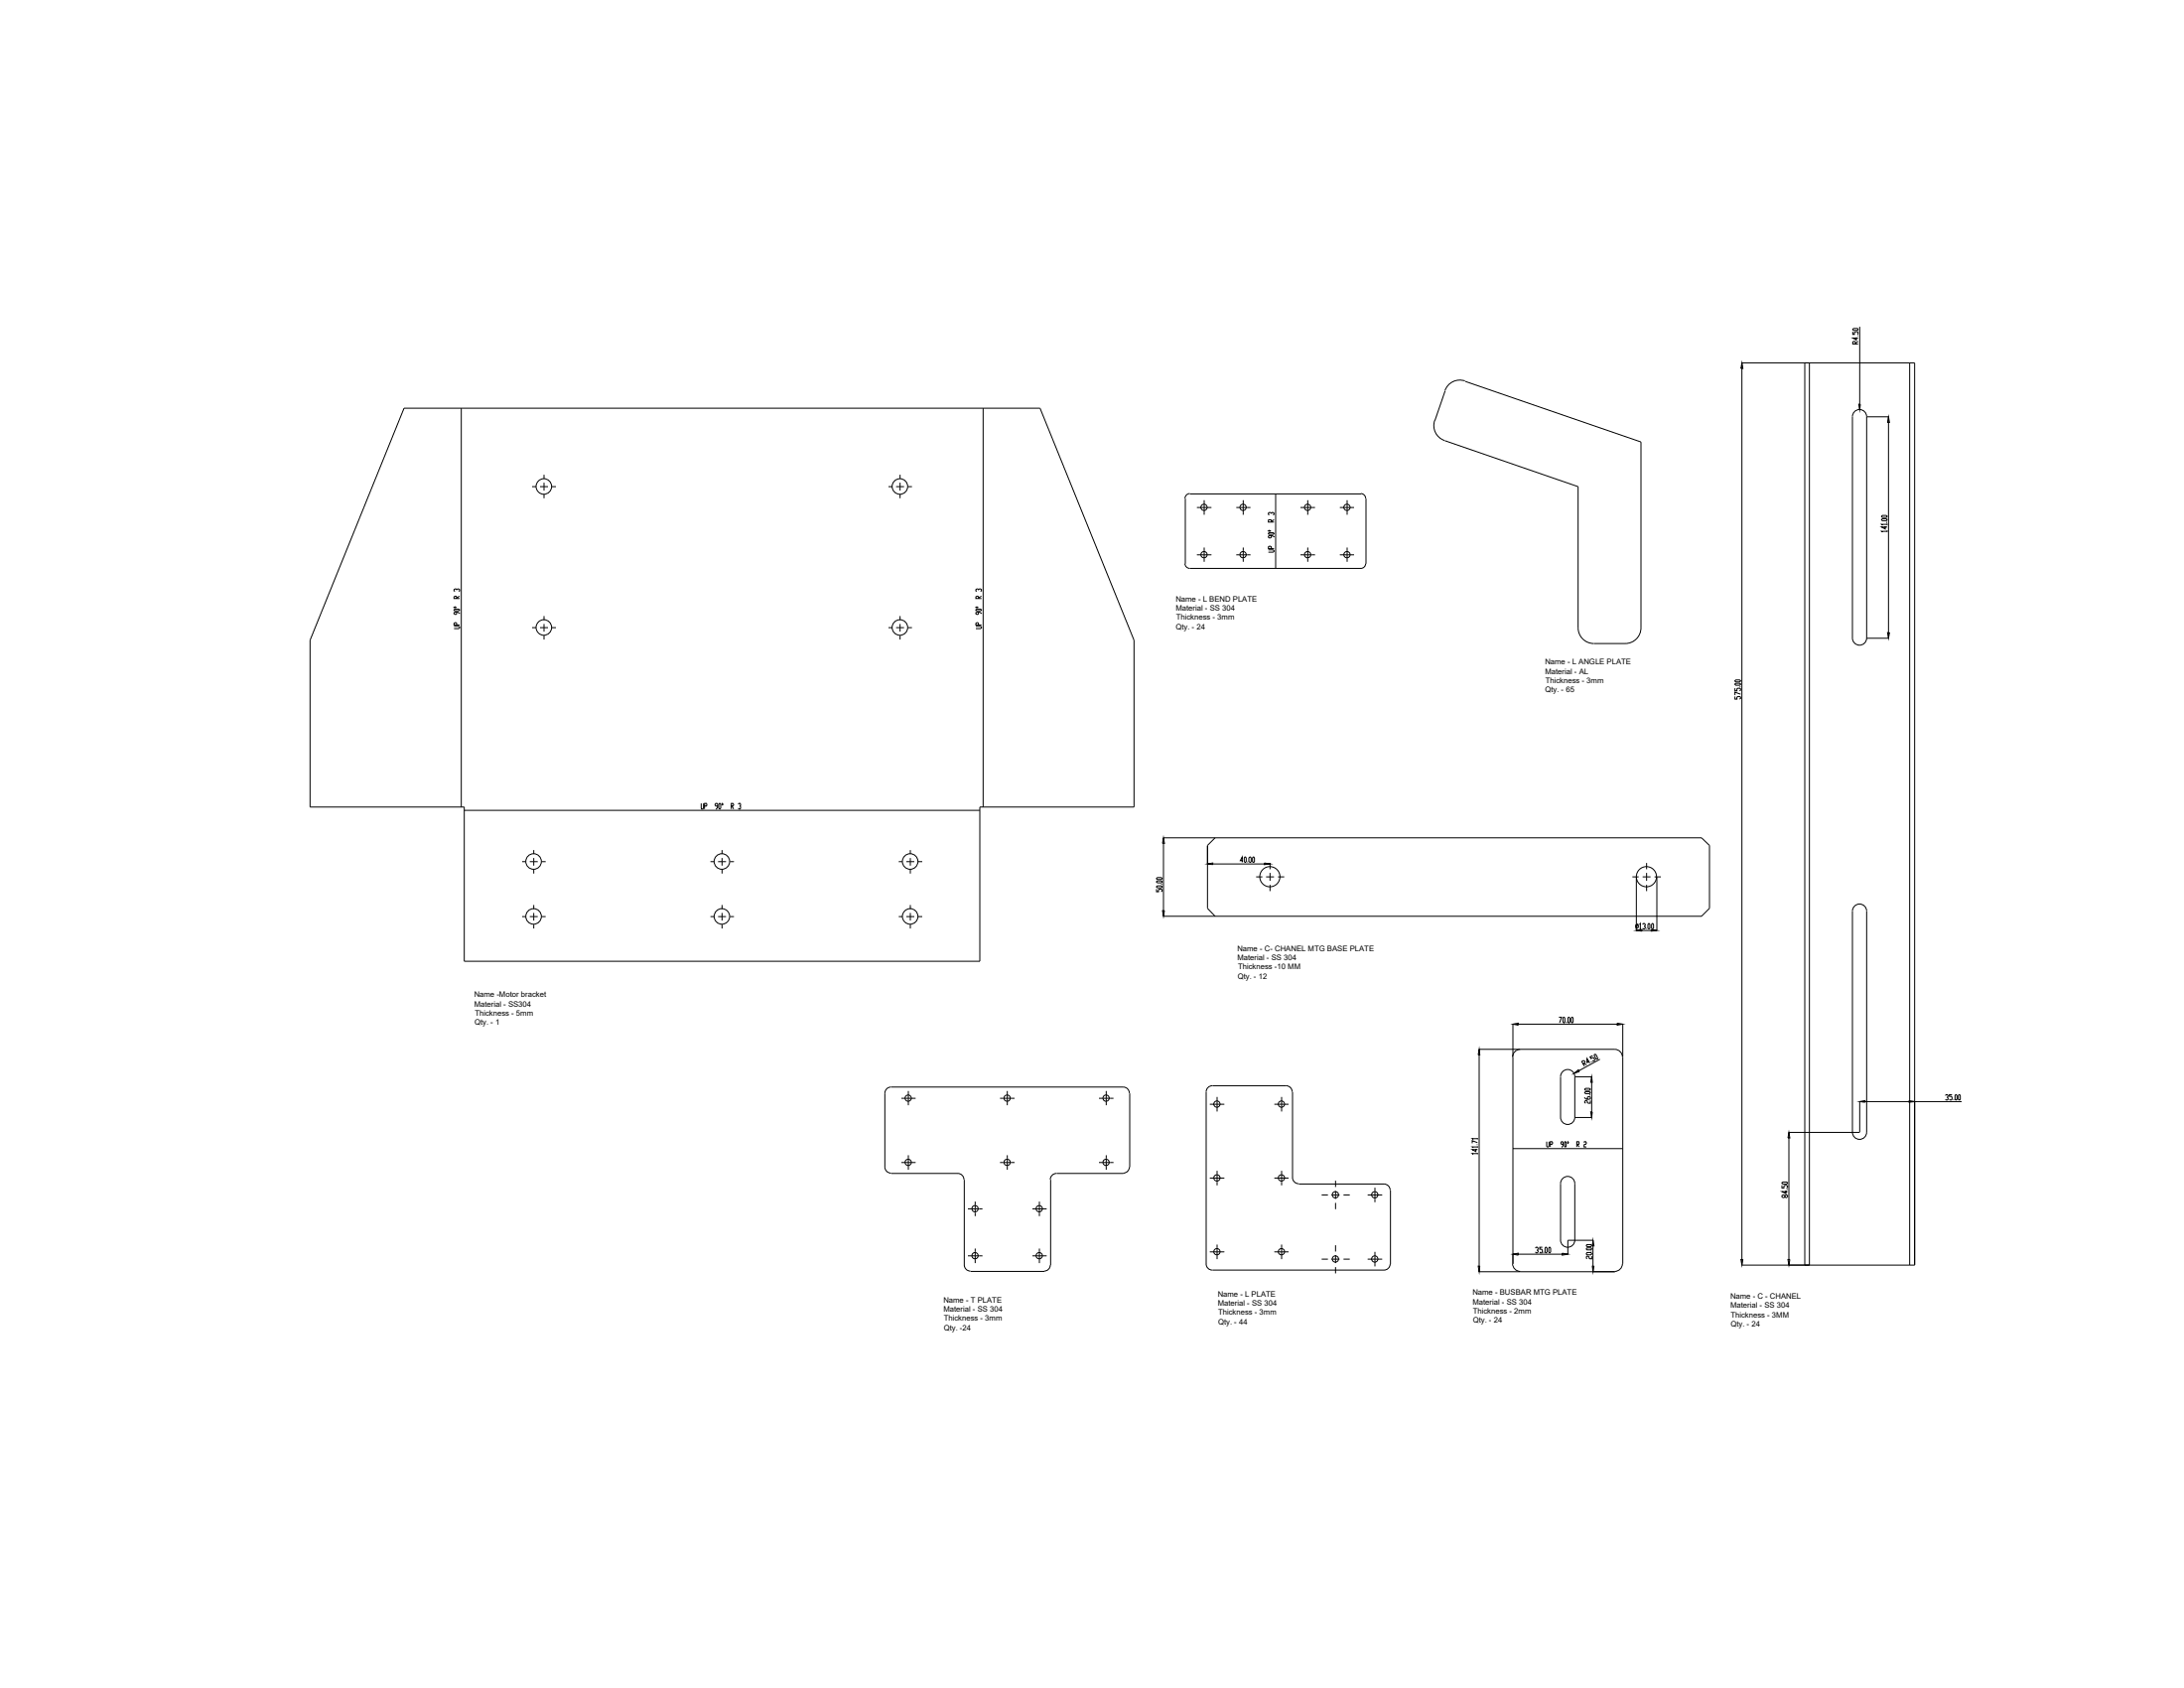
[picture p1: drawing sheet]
<svg xmlns="http://www.w3.org/2000/svg" width="279mm" height="216mm" viewBox="0 0 279 216" stroke-linecap="round" stroke-linejoin="round" font-family="sans-serif">
<!-- layer: 0 -->
<g fill="none" stroke="#000" stroke-width=".13">
<path d="M51.7 52.2h81.4l12 29.7v21.3h-19.8v19.8h-65.9v-19.8h-19.7v-21.3zM59 52.2v51M125.8 52.2v51M183.5 53.8a2.01 2.01 0 0 0 1.3 2.5M184.8 56.4l17.1 5.8v18.1M184.9 50l-1.3 3.8M187.4 48.7a2.01 2.01 0 0 0-2.5 1.3M187.5 48.8l22.4 7.7v23.8M222.8 46.4l.2 .7h-.3zM222.8 46.4v.7M230.9 46.4h14v115.4h-14zM231.5 46.4v115.4"/>
<path d="M237 53.3v28.3M237 53.3a.91 .91 0 0 1 .9-.9 .91 .91 0 0 1 .9 .9M237.8 51.7h.2l-.1 .7zM237.9 51.7v.7M238.8 53.3v28.3M241.6 53.3l.1 .7h-.2zM241.6 53.3v.7M244.3 46.4v115.4M58.1 78l.1-.1h.5l.1 .2h-.6zM58.1 77.7l.1-.1 .1 .1zM58.4 79.9l-.1-.3-.2 .1v.2h.7M58.4 78.3l-.1 .3-.2-.1v-.1l.1-.1h.3l.3 .2"/>
<path d="M58.4 76.6l-.1-.3h-.2v.3h.7M58.4 75.5l-.1-.2h-.1l-.1 .1v.2h.1M58.4 75.4l.1-.1 .3 .1v.2h-.1M58.8 76.3l-.4 .2M68.1 62.2h.5M69.1 62.2h1M69.6 60.7v.5M69.6 61.7v1.1M69.6 63.2v.5M69.6 78.8v.5M69.6 79.8v1M70.6 62.2h.5"/>
<path d="M113.7 62.2h.5M114.6 62.2h1.1M115.1 60.7v.5M115.1 61.7v1.1M115.1 63.2v.5M115.1 78.8v.5M115.1 79.8v1M116.2 62.2h.5M124.8 78l.2-.1h.4l.2 .2h-.6zM124.8 77.7l.2-.1 .1 .1zM125.2 79.9l-.1-.3-.3 .1v.2h.8M125.2 78.3l-.1 .3-.3-.1v-.1l.2-.1h.3l.3 .2"/>
<path d="M125.2 76.6l-.1-.3h-.3v.3h.8M125.2 75.5l-.1-.2h-.1l-.2 .1v.2h.2M125.2 75.4l.1-.1 .3 .1v.2h-.2M125.6 76.3l-.4 .2M151.6 72.1a.61 .61 0 0 0 .6 .6M151.6 63.8v8.3M152.2 63.1a.61 .61 0 0 0-.6 .6M152.2 72.7h21.9M152.2 63.2h21.9M153.1 71h1.9M153.1 64.9h1.9M154.1 64v1.8"/>
<path d="M154.1 70v1.9M158.2 71h1.8M158.2 64.9h1.8M159 64v1.8M159 70v1.9M162.3 70.3h.6l.1 .1v.1l-.1 .1h-.6M162.3 68.2l.1-.1h.5l.1 .2h-.6zM162.3 67.9l.1-.1 .1 .1zM162.6 70.2v-.3h-.1h-.2v.3h.7M162.6 68.5v.2l-.1 .1-.2-.1v-.1l.1-.1h.3l.3 .1v.1M162.6 66.8v-.3h-.3v.3h.7M162.6 65.7v-.1l-.2-.1-.1 .1v.2h.1"/>
<path d="M162.6 65.6l.1-.1 .3 .1v.2h-.1M163 66.5l-.4 .2M163.2 63.2v9.5M166.4 71h1.8M166.4 64.9h1.8M167.3 64v1.8M167.3 70v1.9M171.4 71h1.8M171.4 64.9h1.8M172.3 64v1.8M172.3 70v1.9M174.1 63.1a.61 .61 0 0 1 .6 .6"/>
<path d="M174.7 72.1a.61 .61 0 0 1-.6 .6M174.8 63.8v8.3M58.1 80.1h.6l.1 .1v.1l-.1 .1h-.6M68.1 80.3h.5M69.1 80.3h1M69.6 81.3v.5M70.6 80.3h.5M113.7 80.3h.5M114.6 80.3h1.1M115.1 81.3v.5M116.2 80.3h.5M124.8 80.1h.6l.2 .1v.1l-.2 .1h-.6"/>
<path d="M201.9 80.3a2.01 2.01 0 0 0 2 2M209.9 80.3a2.01 2.01 0 0 1-2 2h-4M237 81.6a.91 .91 0 0 0 .9 .9 .91 .91 0 0 0 .9-.9M241.5 80.9h.2l-.1 .7zM241.6 80.9v.7M59.4 103.6h65.9M66.8 110.2h.5M66.8 117.2h.5M67.8 110.2h1M67.8 117.2h1M68.3 108.7v.5M68.3 109.7v1"/>
<path d="M68.3 111.2v.5M68.3 115.8v.5M68.3 116.8v.9M68.3 118.3v.5M69.3 110.2h.5M69.3 117.2h.5M89.7 102.8v.7h.2l.1-.2v-.5M90.1 103.1h.3v-.3h-.3v.7M90.9 110.2h.5M90.9 117.2h.5M91.8 103.1h-.2l-.1-.1 .1-.2h.1l.1 .1v.3l-.2 .3M91.9 110.2h1"/>
<path d="M91.9 117.2h1M92 102.8l.2 .1v.4l-.1 .2-.2-.2v-.4zM92.4 108.7v.5M92.4 109.7v1M92.4 111.2v.5M92.4 115.8v.5M92.4 116.8v.9M92.4 118.3v.5M92.4 102.8l.1 .1-.1 .1-.1-.1zM93.4 110.2h.5M93.4 117.2h.5M93.6 103.1h.2l.1-.1-.1-.2h-.2v.7"/>
<path d="M93.6 103.1l.3 .4M94.4 102.9l.1-.1h.2v.2l-.1 .1M94.7 103.1v.4h-.2l-.1-.2M115 110.2h.4M115 117.2h.4M116 110.2h1M116 117.2h1M116.5 108.7v.5M116.5 109.7v1M116.5 111.2v.5M116.5 115.8v.5M116.5 116.8v.9"/>
<path d="M116.5 118.3v.5M117.5 110.2h.5M117.5 117.2h.5M148.7 116.5h.3l-.2 .7zM148.8 107.2l.2 .7h-.3zM148.8 107.2v.7M148.8 116.5v.7M154.5 110.5l.7-.1v.2zM154.5 108.1l.9-.9h62.3l1 .9v8.1l-1 1h-62.3l-.9-1zM154.5 110.5h.7M161.8 110.4l.7 .1-.7 .1zM161.8 110.5h.7"/>
<path d="M209.3 119l.8-.1v.2zM209.3 119h.8M211.2 118.9l.8 .1-.8 .1zM211.2 119h.8M237 116.6v28.2M237 116.5a.91 .91 0 0 1 .9-.9 .91 .91 0 0 1 .9 .9M238.8 116.6v28.2M114 139a.78 .78 0 0 0-.8 .8v9.5M114 139h29.7M116.2 139.5v1.9M128.9 139.5v1.9M141.5 139.5v1.9"/>
<path d="M143.7 139a.78 .78 0 0 1 .8 .8M144.5 139.8v9.5M154.3 139.7v22a.78 .78 0 0 0 .8 .7h22a.78 .78 0 0 0 .7-.7M164.5 138.9a.78 .78 0 0 1 .8 .8M164.5 138.9h-9.4a.78 .78 0 0 0-.8 .8M165.4 139.7v10.9a.78 .78 0 0 0 .7 .8M189.2 134.2l.1 .7h-.2zM189.2 134.2v.7M193.5 131l.7-.1v.2zM193.5 135.2v26.4M193.5 131h.7M194.5 134.2a.99 .99 0 0 0-1 1"/>
<path d="M194.5 134.2h12.1M199.6 137.7a.91 .91 0 0 1 1-.9 .91 .91 0 0 1 .9 .9M199.6 137.7v5.2M201.3 137.3l.6-.5 .2 .2zM201.5 137.7v5.2M202 137l-.7 .3M203.6 137.7l.1 .7h-.2zM203.6 137.7v.7M206.6 134.2a.99 .99 0 0 1 1 1M206.9 130.9l.7 .1-.7 .1zM206.9 131h.7M207.6 135.2v26.4"/>
<path d="M113.2 149.3a.78 .78 0 0 0 .8 .7M114 150.1h8.6M115.3 148.7h1.8M115.3 140.5h1.8M116.2 147.8v1.8M122.5 150.1a.78 .78 0 0 1 .8 .8M123.4 150.9v10.9a.78 .78 0 0 0 .7 .8M123.8 154.6h1.9M124.8 153.7v1.8M124.8 159.7v1.9M127.9 148.7h1.9M127.9 140.5h1.9"/>
<path d="M128.9 147.8v1.8M132.1 154.6h1.8M133 153.7v1.8M133 159.7v1.9M134.4 150.9v10.9M140.6 148.7h1.9M140.6 140.5h1.9M141.5 147.8v1.8M143.7 150.1h-8.6a.78 .78 0 0 0-.7 .8M144.5 149.3a.78 .78 0 0 1-.8 .7M154.8 150.7h1.8M154.8 141.2h1.8"/>
<path d="M155.7 140.3v1.9M155.7 149.7v1.9M155.7 159.2v1.9M163 150.7h1.8M163 141.2h1.8M164 140.3v1.9M164 149.7v1.9M164 159.2v1.9M166.2 151.4h10.9a.78 .78 0 0 1 .7 .8M175 152.8h1.8M175.9 151.9v1.9M177.9 152.2v9.5"/>
<path d="M193.5 146.9h14.1M199.6 142.9a.91 .91 0 0 0 1 .9 .91 .91 0 0 0 .9-.9M199.9 150.7a.91 .91 0 0 1 1-.2 .91 .91 0 0 1 .6 .9v7.2a.91 .91 0 0 1-.9 .9 .91 .91 0 0 1-1-.9v-7.2l.1-.4zM203.5 142.2h.2l-.1 .7zM203.6 142.2v.7M203.8 158.6l.1 .8h-.2zM203.8 158.6v.8M228.9 144.8l.1 .8h-.3zM228.9 144.8v.8M237 144.8a.91 .91 0 0 0 .9 .9 .91 .91 0 0 0 .9-.9M237.9 140.9l.7-.1v.2zM237.9 140.9h.7"/>
<path d="M244.2 140.8l.7 .1-.7 .1zM244.2 140.9h.7M123.8 160.6h1.9M124.2 162.6h9.4M132.1 160.6h1.8M134.4 161.8a.78 .78 0 0 1-.8 .8M154.8 160.1h1.8M163 160.1h1.8M175 161.1h1.8M175.9 160.1v1.9M189.1 161.9h.2l-.1 .8zM189.2 161.9v.8"/>
<path d="M193.5 161.6a.99 .99 0 0 0 1 1M193.5 160.4l.7-.1v.2zM193.5 160.4h.7M194.5 162.7h12.1M199.9 160.3l.7 .1-.7 .1zM199.9 160.4h.7M203.7 161.9h.2l-.1 .8zM203.8 161.9v.8M207.6 161.6a.99 .99 0 0 1-1 1M222.7 161.1h.3l-.2 .7zM222.8 161.1v.7M228.7 161.1h.3l-.1 .7z"/>
<path d="M228.9 161.1v.7"/>
<circle cx="69.6" cy="62.2" r=".99"/>
<circle cx="115.1" cy="62.2" r=".99"/>
<circle cx="154" cy="70.9" r=".4"/>
<circle cx="154" cy="64.9" r=".4"/>
<circle cx="159" cy="70.9" r=".4"/>
<circle cx="159" cy="64.9" r=".4"/>
<circle cx="167.3" cy="64.9" r=".4"/>
<circle cx="167.3" cy="70.9" r=".4"/>
<circle cx="172.3" cy="70.9" r=".4"/>
<circle cx="172.3" cy="64.9" r=".4"/>
<circle cx="69.6" cy="80.3" r=".99"/>
<circle cx="115.1" cy="80.3" r=".99"/>
<circle cx="68.3" cy="117.2" r=".99"/>
<circle cx="68.3" cy="110.2" r=".99"/>
<circle cx="92.4" cy="110.2" r=".99"/>
<circle cx="92.4" cy="117.2" r=".99"/>
<circle cx="116.4" cy="117.2" r=".99"/>
<circle cx="116.4" cy="110.2" r=".99"/>
<circle cx="162.5" cy="112.1" r="1.29"/>
<circle cx="210.6" cy="112.1" r="1.29"/>
<circle cx="116.2" cy="148.7" r=".4"/>
<circle cx="116.2" cy="140.5" r=".4"/>
<circle cx="124.7" cy="154.6" r=".4"/>
<circle cx="128.8" cy="140.5" r=".4"/>
<circle cx="128.8" cy="148.7" r=".4"/>
<circle cx="132.9" cy="154.6" r=".4"/>
<circle cx="141.5" cy="140.5" r=".4"/>
<circle cx="141.5" cy="148.7" r=".4"/>
<circle cx="155.7" cy="141.2" r=".4"/>
<circle cx="155.7" cy="150.7" r=".4"/>
<circle cx="163.9" cy="150.7" r=".4"/>
<circle cx="163.9" cy="141.2" r=".4"/>
<circle cx="170.8" cy="152.8" r=".4"/>
<circle cx="175.9" cy="152.8" r=".4"/>
<circle cx="124.7" cy="160.6" r=".4"/>
<circle cx="132.9" cy="160.6" r=".4"/>
<circle cx="155.7" cy="160.1" r=".4"/>
<circle cx="163.9" cy="160.1" r=".4"/>
<circle cx="170.8" cy="161" r=".4"/>
<circle cx="175.9" cy="161" r=".4"/>
</g>
<!-- layer: FORMAT -->
<g fill="none" stroke="#000" stroke-width=".13">
<path d="M222.8 46.4h8.7M222.8 47.1v114M237 42.4v.4h.2v-.3l.2-.1 .3 .1-.1 .3M237 42.1l.2-.1h.4l.1 .2-.1 .1h-.4zM237.4 44v-.3h-.2h-.2v.3h.7M237.5 43.2v.3l-.5-.3h.7M237.6 42.9h.1M237.7 43.7l-.3 .2M237.9 41.8v9.9M238.8 53.3h2.8M241.6 54v26.9M240.7 66.4h.1h.5l.1 .1-.1 .1h-.5z"/>
<path d="M240.7 66l.1-.1h.5l.1 .2-.1 .1h-.5zM241.2 67.3v.4l-.5-.3h.7M241.3 66.8h.1M241.4 68h-.7h.1M241.4 67.1h-.7l.1 .1M241.4 67v.2M241.4 67.8v.2M222 89.1v.3h.2v-.2l.1-.1 .4 .1v.1l-.2 .1M222 88v.4h.2v-.3l.1-.1 .4 .1v.2l-.2 .1M222 87.5l.1-.1h.4l.2 .2h-.2h-.4zM222 87.1l.1-.1h.4l.2 .1-.2 .1h-.4zM222.5 87.9h.2"/>
<path d="M222.7 88.8l-.7-.3v.4M238.8 81.6h2.8M148 113.7v.4h.2l.1-.4 .4 .1v.2l-.2 .1M148 113.4l.1-.1h.4l.2 .2-.2 .1h-.4zM148 112.7h.1h.4l.2 .1-.2 .1h-.4zM148 112.3l.1-.1h.4l.2 .2-.2 .1h-.4zM148.5 113.1h.2M148.8 107.2h6.6M148.8 117.2h6.6M148.8 107.9v8.6M154.5 108.2v2.3M155.2 110.5h6.6"/>
<path d="M159 110.1h-.3l.2-.5v.7M159.3 109.6l.1 .1v.5l-.1 .1-.1-.1v-.5zM159.6 110.2v.1M159.8 109.7l.1-.1 .2 .1v.5l-.1 .1-.2-.1zM160.3 109.6l.2 .1v.5l-.1 .1-.2-.1v-.5zM160.7 112.2h.8M162 112.2h1M162.5 110.4v.8M162.5 111.6v1.1M162.5 113.2v.8M163.5 112.2h.8M208.8 112.2h.8"/>
<path d="M209.3 118.3h.3l-.1 .4h-.2v-.1zM209.3 112.2v6.8M209.6 118.1l-.3 .7M209.8 118.3v-.2v.7M209.8 118.8h.1M210.1 119h1.1M210.1 118.3l.1-.2h.2l.1 .2-.2 .2M210.1 112.2h1.1M210.4 118.5l.1 .1-.1 .2-.3-.1M210.7 110.4v.8M210.7 111.6v1.1M210.7 113.2v.8"/>
<path d="M210.7 118.7v.1M210.9 118.1l.2 .2v.4l-.1 .1-.2-.1v-.4zM211.4 118.1l.1 .2v.4v.1l-.2-.1v-.4zM211.7 112.2h.8M212 112.2v6.8M189.2 134.2h5.3M189.2 134.9v27M193.5 131v4.2M194.2 131h12.7M199.4 130.1h.4l-.3 .7M200 130.1l.2 .1v.5l-.1 .1-.2-.1v-.5zM200.4 130.7v.1"/>
<path d="M200.7 130.1l.1 .1v.5l-.1 .1-.1-.1v-.5zM201.1 130.1l.2 .1v.5l-.1 .1-.2-.1v-.5zM201.5 137.7h2.1M202.5 136.1l.2-.2 .1-.1-.2-.1-.2 .1 .3 .6M202.6 136l.4 .2M202.7 139.7l.2-.1h.4l.2 .2-.2 .1h-.4zM202.7 139.3l.2-.1h.4l.2 .2-.2 .1h-.4zM203.3 135.7l-.3 .2v-.5l.4 .6M203.5 135.8l.1 .1M203.6 138.4v3.8M203.8 135l-.4 .2 .1 .2 .3-.1h.1l.1 .4h-.3M204 134.9h.2l.2 .5h-.2z"/>
<path d="M204.7 135.5l-2.7 1.5M207.6 131v4.2M169.1 152.8h.8M170.3 152.8h1.1M170.9 151v.8M170.9 152.3v1M170.9 153.9v.8M170.9 159.3v.8M171.9 152.8h.8M188.8 147v.3l-.5-.3h.7M188.9 146.4h.1M189 147.5h-.7l.2 .1"/>
<path d="M189 146.7h-.7l.2 .1M189 146.1l-.7-.2v.3M189 145.6h-.7l.2 .1M189 145.6v.1M189 146.6v.2M189 147.5v.1M196.4 159.7l.1-.2h.2l.1 .3-.2 .1M196.7 159.9l.1 .1-.1 .2h-.2l-.1-.1M197.3 159.5h-.3v.3h.2l.1 .1-.1 .3h-.1l-.1-.1M197.7 159.5l.2 .2v.4l-.1 .1-.1-.1v-.4zM197.9 146v.6l.1 .1 .2-.1v-.6M198.2 159.5l.2 .2v.4l-.1 .1-.2-.1v-.4z"/>
<path d="M198.3 146.4h.2l.1-.2-.1-.2h-.2v.7M200 146.4h-.2l-.1-.2 .1-.2h.1l.1 .1v.4l-.2 .2M200.2 146l.2 .1v.5l-.1 .1-.1-.1zM200.6 146l.1 .1-.1 .1zM201.5 142.9h2.1M201.7 146.4h.3v-.4h-.3v.7M201.8 146.4l.2 .3M202.6 146.1l.1-.1h.2v.1v.3h-.2l-.1 .1v.2h.3M202.7 140.3l.2 .3h.4l.2-.1v-.2h-.2h-.2v.3M202.9 159.7l.1-.1h.5l.1 .2-.1 .1h-.5zM202.9 159.3l.1-.1h.5l.1 .2h-.1h-.5zM203.3 140.1h.2"/>
<path d="M203.5 140.8v.3h-.3l-.3-.3-.2 .1v.1l.2 .1M203.8 158.6h-3.2v1.8M203.8 159.4v2.5M228 151.6v.3h.2v-.2l.1-.1 .4 .1v.2h-.1M228 151.3l.1-.1h.5l.1 .2h-.1h-.5zM228.3 152.9l.3-.1 .1 .1v.2l-.2 .1-.3-.4-.2 .1v.2l.1 .1 .2-.1M228.5 152.3v.4l-.5-.3h.7M228.6 152.1h.1M228.9 144.8h9M228.9 145.6v15.5M237.9 140.9v3.9M238.6 140.9h5.6"/>
<path d="M248.9 140.1l.1-.1h.1l.1 .2-.2 .1M249.1 140.3l.1 .3-.1 .1-.2-.1M249.7 140h-.3v.2h.2l.1 .1-.1 .4-.2-.1M249.9 140.6v.1M250.2 140l.2 .1v.5l-.1 .1-.2-.1v-.5zM250.6 140l.2 .1v.5l-.1 .1-.2-.1v-.5zM251 140.9h-6.1v20.9M169.1 161.1h.8M170.3 161.1h1.1M170.9 160.5v1.1M170.9 162.1v.8M171.9 161.1h.8"/>
<path d="M189.2 162.7h5.3M193.5 160.4v1.2M194.2 160.4h5.7M197.5 160.1v.1M203 160.2h.5l.1 .2-.1 .1h-.5l-.1-.1zM203.5 160h.1M203.6 160.7v.3l-.3-.1v-.1l-.1-.1-.3 .1 .1 .2M203.8 162.7h2.8M222.8 161.8h8.7"/>
</g>
<g font-size="1">
<text x="150.4" y="76.9">Name - L BEND PLATE</text>
<text x="150.4" y="78.1">Material - SS 304</text>
<text x="150.4" y="80.5">Qty. - 24</text>
<text x="150.5" y="79.3">Thickness - 3mm</text>
<text x="197.7" y="85">Name - L ANGLE PLATE</text>
<text x="197.7" y="86.2">Material - AL</text>
<text x="197.7" y="88.5">Qty. - 65</text>
<text x="197.7" y="87.3">Thickness - 3mm</text>
<text x="158.3" y="121.6">Name - C- CHANEL MTG BASE PLATE</text>
<text x="158.3" y="122.8">Material - SS 304</text>
<text x="158.3" y="125.2">Qty. - 12</text>
<text x="158.4" y="124">Thickness -10 MM</text>
<text x="60.7" y="127.6">Name -Motor bracket</text>
<text x="60.7" y="128.7">Material - SS304</text>
<text x="60.7" y="131.1">Qty. - 1</text>
<text x="60.7" y="129.9">Thickness - 5mm</text>
<text x="120.7" y="166.6">Name - T PLATE</text>
<text x="120.7" y="167.8">Material - SS 304</text>
<text x="155.8" y="165.8">Name - L PLATE</text>
<text x="155.8" y="167">Material - SS 304</text>
<text x="188.4" y="165.7">Name - BUSBAR MTG PLATE</text>
<text x="188.4" y="166.8">Material - SS 304</text>
<text x="221.4" y="166.1">Name - C - CHANEL</text>
<text x="221.4" y="167.3">Material - SS 304</text>
<text x="120.7" y="169">Thickness - 3mm</text>
<text x="120.7" y="170.2">Qty. -24</text>
<text x="155.8" y="168.2">Thickness - 3mm</text>
<text x="155.8" y="169.4">Qty. - 44</text>
<text x="188.4" y="168">Thickness - 2mm</text>
<text x="188.4" y="169.2">Qty. - 24</text>
<text x="221.4" y="168.5">Thickness - 3MM</text>
<text x="221.4" y="169.6">Qty. - 24</text>
</g>
</svg>
